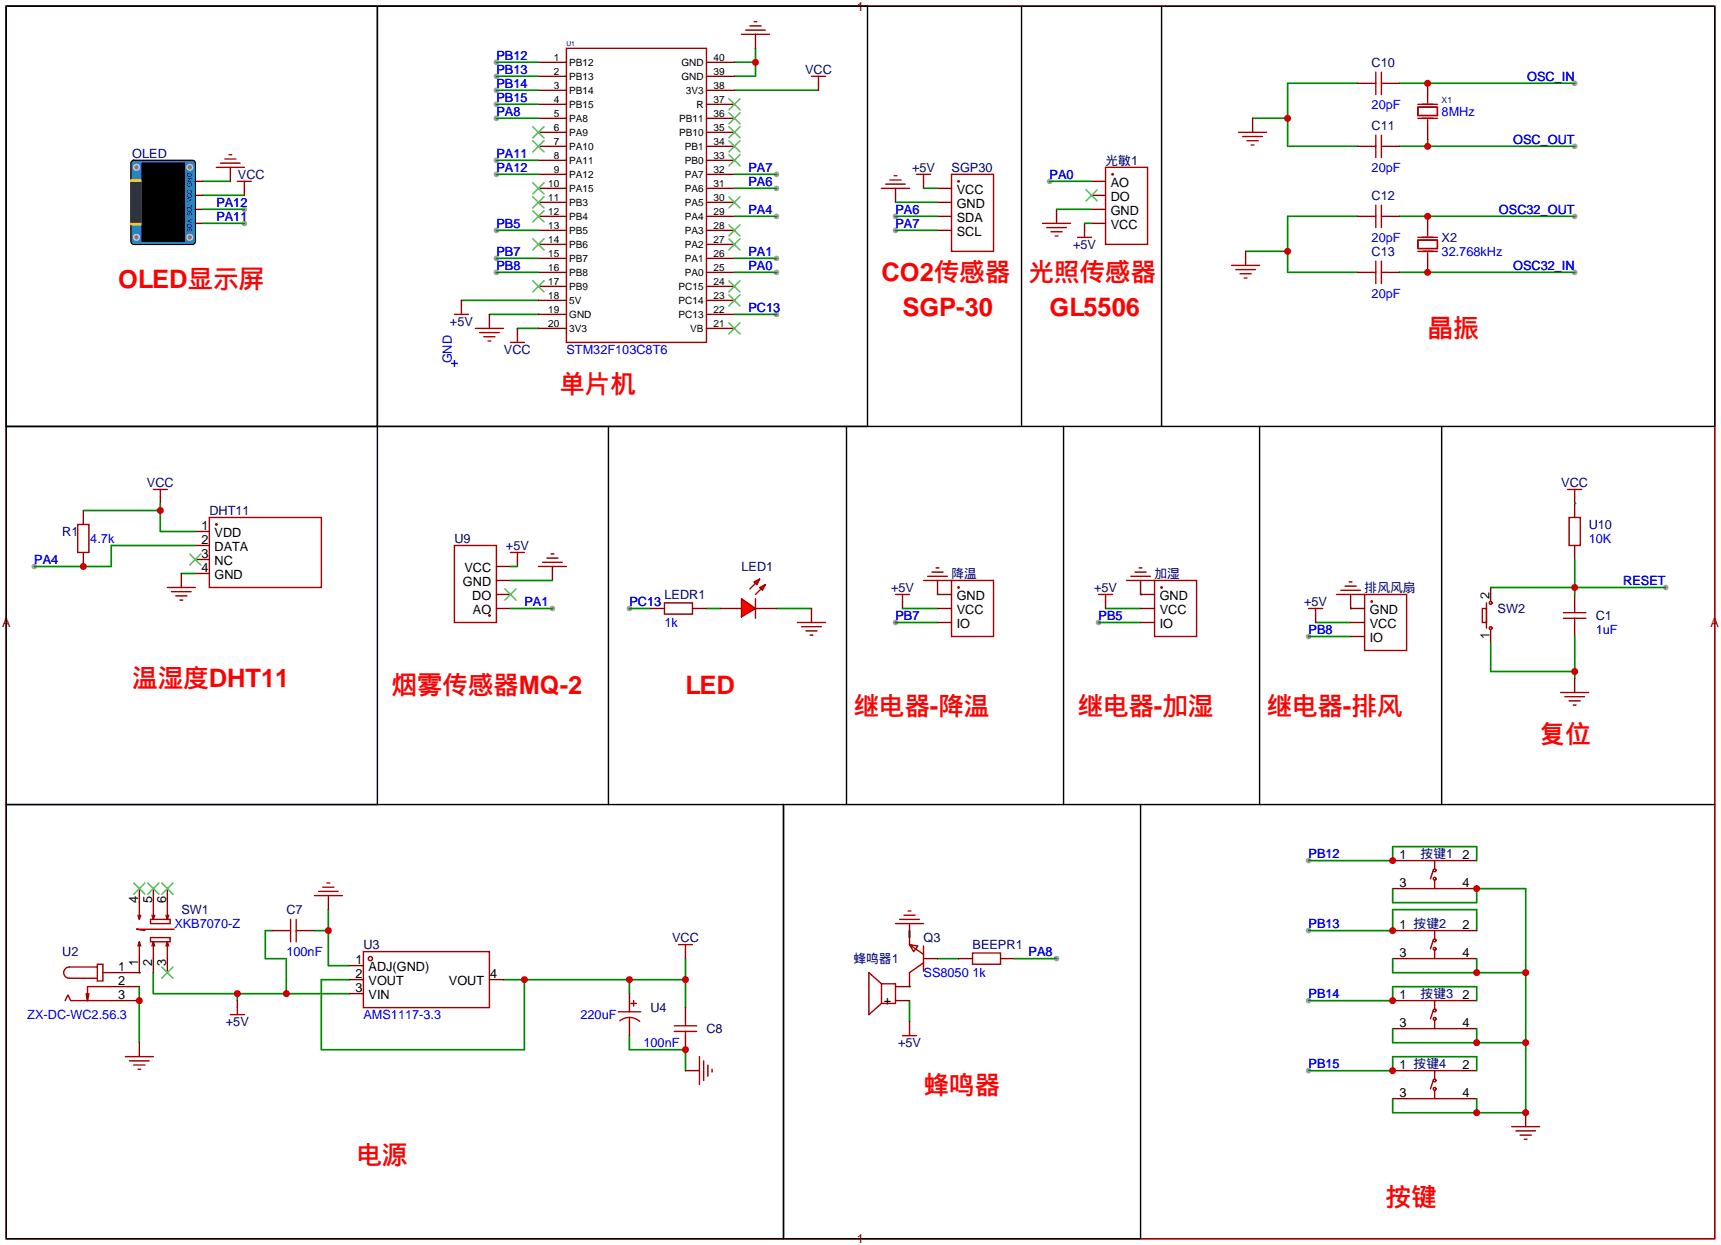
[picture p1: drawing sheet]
<svg xmlns="http://www.w3.org/2000/svg" width="312mm" height="226mm" viewBox="0 0 312 226" stroke-linecap="round" stroke-linejoin="round" font-family="sans-serif">
<g fill="#999">
<circle cx="114.2" cy="110.4" r=".51"/>
<circle cx="140.8" cy="39.2" r=".51"/>
<circle cx="90" cy="46.9" r=".51"/>
<circle cx="237.4" cy="168.8" r=".51"/>
<circle cx="237.4" cy="181.5" r=".51"/>
<circle cx="237.4" cy="194.2" r=".51"/>
<circle cx="237.4" cy="156.1" r=".51"/>
<circle cx="191.6" cy="173.9" r=".51"/>
<circle cx="90" cy="11.3" r=".51"/>
<circle cx="90" cy="13.8" r=".51"/>
<circle cx="90" cy="16.4" r=".51"/>
<circle cx="90" cy="18.9" r=".51"/>
<circle cx="90" cy="21.5" r=".51"/>
<circle cx="6.2" cy="102.7" r=".51"/>
<circle cx="100.2" cy="110.4" r=".51"/>
<circle cx="140.8" cy="46.9" r=".51"/>
<circle cx="90" cy="49.4" r=".51"/>
<circle cx="90" cy="29.1" r=".51"/>
<circle cx="90" cy="31.6" r=".51"/>
<circle cx="140.8" cy="57" r=".51"/>
<circle cx="44.3" cy="38" r=".51"/>
<circle cx="44.3" cy="40.5" r=".51"/>
<circle cx="162.4" cy="39.2" r=".51"/>
<circle cx="162.4" cy="41.8" r=".51"/>
<circle cx="190.4" cy="32.9" r=".51"/>
<circle cx="140.8" cy="31.6" r=".51"/>
<circle cx="140.8" cy="34.2" r=".51"/>
<circle cx="162.4" cy="112.9" r=".51"/>
<circle cx="199.3" cy="112.9" r=".51"/>
<circle cx="90" cy="41.8" r=".51"/>
<circle cx="237.4" cy="115.4" r=".51"/>
<circle cx="285.6" cy="15.1" r=".51"/>
<circle cx="285.6" cy="26.5" r=".51"/>
<circle cx="285.6" cy="39.2" r=".51"/>
<circle cx="285.6" cy="49.4" r=".51"/>
<circle cx="302.1" cy="106.6" r=".51"/>
<circle cx="140.8" cy="49.4" r=".51"/>
</g>
<g fill="none" stroke="#a10000" stroke-width=".25">
<path d="M1.1 1.1h309.9v223.6h-309.9zM102.7 8.8h25.4v53.3h-25.4zM134.5 6.2h5.1M135.3 5.5h3.5M136 4.7h2M136.8 3.9h.5M147.2 13.8h2.5M148.5 13.8v1.3M82.4 57h2.6M83.7 55.8v1.2M86.2 59.6h5.1M87 60.3h3.6"/>
<path d="M87.8 61.1h2M88.5 61.8h.5M92.6 62.1h2.5M93.9 60.8v1.3M137 108.6v3.5M159.9 178.4l-2.3-2v7.6l2.3-2M159.9 178.4v3.6M159.9 178.4h2.5v3.6h-2.5M162.4 167.5h5.1M163.2 166.8h3.6M164 166h2M164.7 165.2h.5"/>
<path d="M165 171.3l1.5 .3-.8 1zM165 171.3l2.5 1.8M167.5 174.6l-2.5 1.8M167.5 171.6v4.5M176.4 172.8h5.1v2.1h-5.1zM163.7 187.8h2.5M165 186.6v1.2"/>
</g>
<path d="M81.9 65.9h1M82.4 65.4v1" fill="none" stroke="#00f" stroke-width=".25"/>
<g fill="none" stroke="#008700" stroke-width=".25">
<path d="M133.2 16.4h15.3M133.2 11.3h3.8M137 8.8v5h-3.8M83.7 54.5h14M88.8 57h8.9M93.9 59.6h3.8M114.2 110.4h3.8M128.1 110.4h2.6M140.8 110.4h6.4M165 178.9h.1M165 168.8v1.3M170.1 173.9h3.8"/>
<path d="M165 181.5v3.8"/>
</g>
<g fill="none" stroke="#870000" stroke-width=".25">
<path d="M97.7 11.3h5M97.7 13.8h5M97.7 16.4h5M97.7 18.9h5M128.1 11.3h5.1M128.1 13.8h5.1M128.1 16.4h5.1M128.1 18.9h5.1M137 6.2v2.6M148.5 15.1v1.3M97.7 21.5h5M97.7 24h5"/>
<path d="M97.7 26.5h5M97.7 29.1h5M97.7 31.6h5M97.7 34.2h5M97.7 36.7h5M97.7 39.2h5M128.1 21.5h5.1M128.1 24h5.1M128.1 26.5h5.1M128.1 29.1h5.1M128.1 31.6h5.1M128.1 34.2h5.1"/>
<path d="M128.1 36.7h5.1M128.1 39.2h5.1M83.7 54.5v1.3M88.8 57v2.6M93.9 59.6v1.2M97.7 41.8h5M97.7 44.3h5M97.7 46.9h5M97.7 49.4h5M97.7 51.9h5M97.7 54.5h5M97.7 57h5"/>
<path d="M97.7 59.6h5M128.1 41.8h5.1M128.1 44.3h5.1M128.1 46.9h5.1M128.1 49.4h5.1M128.1 51.9h5.1M128.1 54.5h5.1M128.1 57h5.1M128.1 59.6h5.1M130.7 110.4h3.8M137 110.4h3.8M165 176.4v2.5h-2.6"/>
<path d="M165 167.5v3.8M167.5 173.9h2.6M173.9 173.9h2.5M181.5 173.9h2.5M162.4 181.5h2.6M165 185.3v1.3"/>
</g>
<g fill="none" stroke="#3c3" stroke-width=".25">
<path d="M132.2 17.9l2 2M134.2 17.9l-2 2M96.6 23l2.1 2M96.6 25.5l2.1 2.1M96.6 33.1l2.1 2.1M96.6 35.7l2.1 2M96.6 38.2l2.1 2.1M98.7 23l-2.1 2M98.7 25.5l-2.1 2.1M98.7 33.1l-2.1 2.1M98.7 35.7l-2.1 2M98.7 38.2l-2.1 2.1"/>
<path d="M132.2 35.7l2 2M132.2 28.1l2 2M132.2 25.5l2 2.1M132.2 23l2 2M132.2 20.4l2 2.1M134.2 35.7l-2 2M134.2 28.1l-2 2M134.2 25.5l-2 2.1M134.2 23l-2 2M134.2 20.4l-2 2.1M96.6 43.3l2.1 2M96.6 50.9l2.1 2.1"/>
<path d="M98.7 43.3l-2.1 2M98.7 50.9l-2.1 2.1M132.2 58.5l2 2.1M132.2 53.5l2 2M132.2 50.9l2 2.1M132.2 43.3l2 2M132.2 40.8l2 2M134.2 58.5l-2 2.1M134.2 53.5l-2 2M134.2 50.9l-2 2.1M134.2 43.3l-2 2M134.2 40.8l-2 2"/>
</g>
<g fill="#f00" stroke="#a10000" stroke-width=".25">
<path d="M134.5 108.6l2.5 1.8-2.5 1.5z"/>
<path d="M136.8 105.5l1-.5-.5 1z"/>
<path d="M137.8 106.6l1-.6-.5 1.1z"/>
</g>
<g fill="none" stroke="#a10000" stroke-width=".25">
<path d="M14.1 95.1h2v5.1h-2zM27.8 88.8h2.6M29.1 88.8v1.2M38 93.9h20.3v12.7h-20.3zM82.4 98.9h7.6v14h-7.6zM30.4 106.6h5M31.1 107.3h3.6M31.9 108.1h2M32.6 108.8h.5M92.6 100.2h2.5M93.9 100.2v1.3M97.7 102.7h5"/>
<path d="M98.4 102h3.6M99.2 101.2h2M99.9 100.5h.6M120.5 109.3h5.1v2.1h-5.1zM137 105.8l-1 1M138 106.8l-1 1M144.7 112.9h5M145.4 113.7h3.6M146.2 114.4h2M146.9 115.2h.5M255.1 156.1h10.2M260 157.9l-.5 1.5"/>
<path d="M260.2 156.1v1.5M260.2 159.6v1.6M17.7 174.9h1v3h-1zM17.7 175.4h-5.1a1.02 1.02 0 0 0-1 1 1.02 1.02 0 0 0 1 1h5.1M18.7 176.4h1.5M20.2 178.9h-4.3v2.6l-.3-1.3M25 166l.3 .8M25.3 163.7v3.1l.2-.8M25.3 170.8l-.3 .8M25.5 171.6l-.2-.8v3.1M27.3 166.8h3.6v.7h-3.6zM27.3 170.1h3.6v.7h-3.6z"/>
<path d="M27.6 166l.2 .8M27.8 163.7v3.1l.3-.8M27.8 170.8l-.2 .8M28.1 171.6l-.3-.8v3.1M30.1 166l.3 .8M30.4 163.7v3.1l.2-.8M30.4 170.8l-.3 .8M30.6 171.6l-.2-.8v3.1M31.6 168.5h-6.8l1.5 .3M51.9 168.8h.8M52.7 166.8v4M53.7 166.8v4"/>
<path d="M53.7 168.8h.8M57 162.4h5.1M57.8 161.7h3.5M58.5 160.9h2.1M59.3 160.1h.5M65.9 172.6h22.9v10.2h-22.9zM123.1 171.3h2.5M124.3 171.3v1.3M255.1 168.8h10.2M255.1 161.2h10.2M255.1 173.9h10.2M260 170.6l-.5 1.5"/>
<path d="M260.2 168.8v1.5M260.2 172.3v1.6M11.8 181.5l.5-1 .5 1h7.4M16.1 180.2l-.2 1.3M22.7 191.6h5.1M23.5 192.4h3.6M24.3 193.2h2M25 193.9h.5M41.8 184h2.5M43.1 182.8v1.2M112.1 183.5h4.1M112.4 185.1a2.74 2.74 0 0 1 3.6 .2"/>
<path d="M114.2 182.8v.7M114.2 184.5v.8M114.4 182h1M114.9 181.5v1M122.3 187.1h4.1M122.3 186.1h4.1M124.3 185.3v.8M124.3 187.1v.7M126.9 191.6v5.1M127.6 192.4v3.6M128.4 193.2v2M129.2 193.9v.5"/>
<path d="M255.1 181.5h10.2M255.1 186.6h10.2M255.1 194.2h10.2M255.1 199.3h10.2M260 183.3l-.5 1.5M260 196l-.5 1.5M260.2 181.5v1.5M260.2 185v1.6M260.2 194.2v1.5M260.2 197.7v1.6M274.2 204.3h5.1M275 205.1h3.5"/>
<path d="M275.7 205.9h2M276.5 206.6h.5"/>
<circle cx="39.2" cy="95.1" r=".13"/>
<circle cx="88.8" cy="111.6" r=".13"/>
<circle cx="260.2" cy="157.9" r=".25"/>
<circle cx="260.2" cy="159.4" r=".25"/>
<circle cx="67.2" cy="173.9" r=".38"/>
<circle cx="260.2" cy="170.6" r=".25"/>
<circle cx="260.2" cy="172.1" r=".25"/>
<circle cx="260.2" cy="183.3" r=".25"/>
<circle cx="260.2" cy="197.5" r=".25"/>
<circle cx="260.2" cy="196" r=".25"/>
<circle cx="260.2" cy="184.8" r=".25"/>
</g>
<g fill="none" stroke="#870000" stroke-width=".25">
<path d="M15.1 92.6v2.5M29.1 90v1.3M35.4 96.4h2.6M35.4 98.9h2.6M15.1 100.2v2.5M32.9 104v2.6M35.4 101.5h2.6M35.4 104h2.6M90 110.4h2.6M90 107.8h2.6M90 105.3h2.6M90 102.7h2.6"/>
<path d="M93.9 101.5v1.2M100.2 102.7v2.6M118 110.4h2.5M125.6 110.4h2.5M147.2 110.4v2.5M252.6 156.1h2.5M265.3 156.1h2.5M20.2 178.9h5.1M25.3 173.9v2.5h-5.1M25.3 161.2v2.5M27.8 161.2v2.5M27.8 173.9v2.5"/>
<path d="M30.4 161.2v2.5M30.4 173.9v2.5M49.4 168.8h2.5M54.5 168.8h2.5M59.6 162.4v2.6M63.4 175.1h2.5M63.4 177.7h2.5M88.8 177.7h2.5M124.3 172.6v1.3M252.6 168.8h2.5M252.6 161.2h2.5M252.6 173.9h2.5"/>
<path d="M265.3 168.8h2.5M265.3 161.2h2.5M265.3 173.9h2.5M20.2 181.5h5.1M25.3 189.1v2.5M43.1 181.5v1.3M63.4 180.2h2.5M114.2 180.2v2.6M114.2 185.3v2.5M124.3 194.2h2.6M124.3 182.8v2.5M124.3 187.8v2.6"/>
<path d="M252.6 181.5h2.5M252.6 194.2h2.5M252.6 186.6h2.5M252.6 199.3h2.5M265.3 181.5h2.5M265.3 194.2h2.5M265.3 186.6h2.5M265.3 199.3h2.5M276.7 201.8v2.5"/>
</g>
<g fill="none" stroke="#008700" stroke-width=".25">
<path d="M90 11.3h7.7M90 13.8h7.7M90 16.4h7.7M90 18.9h7.7M36.7 32.9h5.1M36.7 35.4h7.6M90 21.5h7.7M90 29.1h7.7M90 31.6h7.7M133.2 39.2h7.6M90 46.9h7.7M90 49.4h7.7"/>
<path d="M133.2 46.9h7.6M133.2 57h7.6M15.1 92.6h14M29.1 91.3v5.1h6.3M35.4 98.9h-15.2v3.8h-14M32.9 104h2.5M92.6 102.7h1.3M92.6 105.3h7.6M92.6 110.4h7.6M237.4 156.1h15.2v-2.6h15.2v2.6M25.3 176.4h.1M25.3 178.9v10.2"/>
<path d="M27.8 176.4v3.8h35.6M49.4 168.8h-1.3v5.1h3.8v6.3M57 168.8h2.6M59.6 165v10.1h3.8M63.4 177.7h-5.1v12.7h36.8v-12.7M91.3 177.7h33M114.2 177.7v2.5M124.3 173.9v8.9M184 173.9h7.6M237.4 168.8h15.2v-3.8h15.2v3.8M252.6 161.2v2.5h15.2v-2.5h8.9v40.6h-24.1v-2.5M252.6 173.9v2.5h24.1"/>
<path d="M267.8 173.9v2.5M43.1 180.2v1.3M114.2 187.8v2.6h10.1v3.8M237.4 181.5h15.2v-2.6h15.2v2.6M237.4 194.2h15.2v-2.6h15.2v2.6M252.6 186.6v2.5h24.1M267.8 186.6v2.5M267.8 199.3v2.5"/>
</g>
<path d="M34.4 100.5l2 2M36.4 100.5l-2 2M91.6 106.8l2 2M93.6 106.8l-2 2M24.3 160.1l2 2.1M26.3 160.1l-2 2.1M26.8 160.1l2 2.1M28.8 160.1l-2 2.1M29.3 175.4l2.1 2M29.3 160.1l2.1 2.1M31.4 175.4l-2.1 2M31.4 160.1l-2.1 2.1" fill="none" stroke="#3c3" stroke-width=".25"/>
<path d="M1.1 1.1h309.9v76.2h-309.9zM1.1 1.1h67.4v76.2h-67.4zM68.5 1.1h88.9v76.2h-88.9zM1.1 77.3h67.4v68.6h-67.4zM1.1 145.9h141v78.8h-141zM142.1 145.9h64.8v78.8h-64.8z" fill="none" stroke="#000" stroke-width=".25"/>
<path d="M23.7 33.1h2.1v7.4h-2.1z" fill="#21212e" stroke="#6e4717" stroke-width=".25"/>
<path d="M23.8 29.3l.5-.2h10.6l.5 .2v14.5l-.2 .5h-10.9l-.5-.3z" fill="#39f" stroke="#000" stroke-width=".25"/>
<g fill="#666" stroke="#ccc" stroke-width=".25">
<circle cx="34.4" cy="43.1" r=".51"/>
<circle cx="34.4" cy="30.4" r=".51"/>
<circle cx="24.8" cy="30.4" r=".51"/>
<circle cx="24.8" cy="43.1" r=".51"/>
</g>
<path d="M25.8 29.6h7.6v14.2h-7.6z" fill="#000" stroke="#000" stroke-width=".25"/>
<g fill="none" stroke="#870000" stroke-width=".25">
<path d="M246.3 15.1h2.5M251.3 15.1h2.6M259 15.1v2.6M35.4 32.9h1.3M35.4 35.4h1.3M35.4 38h1.3M41.8 30.4v2.5M44.3 34.2v1.2M162.4 34.2v2.5M167.5 32.9v1.3M170.1 34.2h2.5M170.1 36.7h2.5"/>
<path d="M170.1 39.2h2.5M191.6 38v2.5M198 32.9h2.5M198 35.4h2.5M198 38h2.5M227.2 21.5v2.5M246.3 39.2h2.5M246.3 26.5h2.5M251.3 39.2h2.6M251.3 26.5h2.6M259 22.7v2.6M259 39.2v2.6"/>
<path d="M35.4 40.5h1.3M170.1 41.8h2.5M196.7 40.5v1.3M198 40.5h2.5M225.9 45.6v2.5M246.3 49.4h2.5M251.3 49.4h2.6M259 46.9v2.5M285.6 90v3.9M285.6 98.9v2.6M163.7 109.1v1.3M170.1 105.3v2.5h2.5"/>
<path d="M170.1 110.4h2.5M170.1 112.9h2.5M200.5 109.1v1.3M206.9 105.3v2.5h2.5M206.9 110.4h2.5M206.9 112.9h2.5M238.6 111.6v1.3M245 107.8v2.6h2.5M245 112.9h2.5M245 115.4h2.5M270.4 106.6v2.5M270.4 114.2v2.5"/>
<path d="M285.6 107.8v2.6M285.6 112.9v2.5M285.6 123.1v2.5"/>
</g>
<path d="M23.7 32.6h1.8v8.2h-1.8z" fill="#fc0" stroke="#fc0" stroke-width=".25"/>
<path d="M23.7 33.1h1.8v7.2h-1.8z" fill="#333" stroke="#333" stroke-width=".25"/>
<g fill="none" stroke="#a10000" stroke-width=".25">
<path d="M248.8 15.1h.8M249.6 13.1v4M250.6 13.1v4M250.6 15.1h.7M257.2 19.4h3.5v1.6h-3.5zM257.2 18.9h3.5M259 17.7v1M39.2 30.4h5.1M40 29.6h3.6M40.8 28.8h2M41.5 28.1h.5M43.1 32.9h2.5"/>
<path d="M44.3 32.9v1.3M159.9 34.2h5.1M160.7 33.4h3.5M161.4 32.6h2M162.2 31.9h.5M166.2 31.6h2.6M167.5 31.6v1.3M172.6 31.6h7.6v14h-7.6zM200.5 30.4h7.7v13.9h-7.7zM224.7 24h5M225.4 24.8h3.6M226.2 25.5h2"/>
<path d="M226.9 26.3h.6M248.8 26.5h.8M248.8 39.2h.8M249.6 24.5v4.1M249.6 37.2v4.1M250.6 24.5v4.1M250.6 37.2v4.1M250.6 26.5h.7M250.6 39.2h.7M257.2 21.5h3.5M259 21.7v1M189.1 40.5h5.1"/>
<path d="M189.9 41.3h3.5M190.6 42h2.1M191.4 42.8h.5M195.5 43.1h2.5M196.7 41.8v1.3M223.4 48.1h5.1M224.2 48.9h3.5M224.9 49.7h2M225.7 50.4h.5M248.8 49.4h.8M249.6 47.4v4M250.6 47.4v4"/>
<path d="M250.6 49.4h.7M257.2 43.6h3.5v1.5h-3.5zM257.2 43.1h3.5M257.2 45.6h3.5M259 41.8v1M259 45.8v1.1M284.4 88.8h2.5M284.6 93.9h2v5h-2zM285.6 88.8v1.2M162.4 107.8h2.6M163.7 107.8v1.3M167.5 105.3h5.1"/>
<path d="M168.3 104.5h3.5M169 103.8h2.1M169.8 103h.5M172.6 105.3h7.6v10.1h-7.6zM199.3 107.8h2.5M200.5 107.8v1.3M204.3 105.3h5.1M205.1 104.5h3.6M205.9 103.8h2M206.6 103h.5M209.4 105.3h7.6v10.1h-7.6zM237.4 110.4h2.5"/>
<path d="M238.6 110.4v1.2M242.4 107.8h5.1M243.2 107.1h3.6M244 106.3h2M244.7 105.5h.5M247.5 107.8h7.6v10.2h-7.6zM268.9 110.4h.7v2.5h-.7zM269.6 109.3v4.6M283.6 111.1h4.1M283.6 112.1h4.1M285.6 110.4v.7M285.6 112.1v.8"/>
<path d="M283.1 125.6h5.1M283.8 126.4h3.6M284.6 127.1h2M285.4 127.9h.5"/>
<circle cx="173.9" cy="32.9" r=".13"/>
<circle cx="201.8" cy="31.6" r=".13"/>
<circle cx="173.9" cy="106.6" r=".13"/>
<circle cx="210.7" cy="106.6" r=".13"/>
<circle cx="248.8" cy="109.1" r=".13"/>
<circle cx="270.4" cy="109.3" r=".25"/>
<circle cx="270.4" cy="113.9" r=".25"/>
</g>
<g fill="none" stroke="#008700" stroke-width=".25">
<path d="M246.3 15.1h-12.7v11.4h12.7M253.9 15.1h31.7M36.7 38h7.6M133.2 34.2h7.6M133.2 31.6h7.6M162.4 36.7h7.7M162.4 39.2h7.7M167.5 34.2h2.6M190.4 32.9h7.6M191.6 38h6.4M227.2 21.5h6.4M246.3 39.2h-12.7v10.2h12.7"/>
<path d="M253.9 39.2h31.7M253.9 26.5h31.7M259 25.3v1.2M36.7 40.5h7.6M90 41.8h7.7M133.2 49.4h7.6M162.4 41.8h7.7M196.7 40.5h1.3M225.9 45.6h7.7M253.9 49.4h31.7M285.6 91.3h.1M162.4 112.9h7.7"/>
<path d="M163.7 110.4h6.4M170.1 107.8h.1M199.3 112.9h7.6M200.5 110.4h6.4M206.9 107.8h.1M237.4 115.4h7.6M238.6 112.9h6.4M245 110.4h.1M270.4 106.6h31.7M270.4 116.7v5.1h15.2M285.6 101.5v6.3M285.6 115.4v7.7"/>
</g>
<path d="M197 34.4l2 2M199 34.4l-2 2" fill="none" stroke="#3c3" stroke-width=".25"/>
<path d="M185.3 1.1v76.2M210.7 1.1v76.2M110.4 77.3v68.6M153.5 77.3v68.6M192.9 77.3v68.6M228.5 77.3v68.6M261.5 77.3v68.6M206.9 145.9h104.1" fill="none" stroke="#000" stroke-width=".25"/>
<g fill="#c00">
<circle cx="137" cy="11.3" r=".63"/>
<circle cx="25.3" cy="181.5" r=".63"/>
<circle cx="124.3" cy="190.4" r=".63"/>
<circle cx="59.6" cy="168.8" r=".63"/>
<circle cx="124.3" cy="177.7" r=".63"/>
<circle cx="114.2" cy="177.7" r=".63"/>
<circle cx="95.1" cy="177.7" r=".63"/>
<circle cx="43.1" cy="180.2" r=".63"/>
<circle cx="51.9" cy="180.2" r=".63"/>
<circle cx="252.6" cy="168.8" r=".63"/>
<circle cx="252.6" cy="181.5" r=".63"/>
<circle cx="252.6" cy="194.2" r=".63"/>
<circle cx="252.6" cy="156.1" r=".63"/>
<circle cx="276.7" cy="201.8" r=".63"/>
<circle cx="267.8" cy="201.8" r=".63"/>
<circle cx="276.7" cy="189.1" r=".63"/>
<circle cx="267.8" cy="189.1" r=".63"/>
<circle cx="276.7" cy="176.4" r=".63"/>
<circle cx="267.8" cy="176.4" r=".63"/>
<circle cx="267.8" cy="161.2" r=".63"/>
<circle cx="29.1" cy="92.6" r=".63"/>
<circle cx="15.1" cy="102.7" r=".63"/>
<circle cx="259" cy="15.1" r=".63"/>
<circle cx="259" cy="26.5" r=".63"/>
<circle cx="259" cy="39.2" r=".63"/>
<circle cx="259" cy="49.4" r=".63"/>
<circle cx="233.6" cy="21.5" r=".63"/>
<circle cx="233.6" cy="45.6" r=".63"/>
<circle cx="285.6" cy="106.6" r=".63"/>
<circle cx="285.6" cy="121.8" r=".63"/>
</g>
<g font-size="4.6" fill="#f00">
<text x="21.5" y="52.3">OLED显示屏</text>
<text x="159.9" y="51">CO2传感器</text>
<text x="186.6" y="51">光照传感器</text>
<text x="163.7" y="57.4">SGP-30</text>
<text x="190.4" y="57.4">GL5506</text>
<text x="259" y="61.2">晶振</text>
<text x="101.5" y="71.3">单片机</text>
<text x="24" y="124.7">温湿度DHT11</text>
<text x="71" y="125.9">烟雾传感器MQ-2</text>
<text x="124.3" y="125.9">LED</text>
<text x="154.8" y="129.8">继电器-降温</text>
<text x="195.5" y="129.8">继电器-加湿</text>
<text x="229.7" y="129.8">继电器-排风</text>
<text x="279.3" y="134.8">复位</text>
<text x="167.5" y="198.3">蜂鸣器</text>
<text x="64.6" y="211">电源</text>
<text x="251.3" y="218.7">按键</text>
</g>
<g font-size="2.3" fill="#a00000">
<text x="155.4" y="2">1</text>
<text x=".4" y="113.7">A</text>
<text x="310.3" y="113.7">A</text>
<text x="155.4" y="225.5">1</text>
</g>
<g font-size="2.3" fill="#00f">
<text x="90" y="10.8">PB12</text>
<text x="90" y="13.4">PB13</text>
<text x="90" y="15.9">PB14</text>
<text x="277" y="14.7">OSC_IN</text>
<text x="90" y="18.5">PB15</text>
<text x="90" y="21">PA8</text>
<text x="248.8" y="19.7">20pF</text>
<text x="261.5" y="21">8MHz</text>
<text x="90" y="28.6">PA11</text>
<text x="274.5" y="26.1">OSC_OUT</text>
<text x="90" y="31.2">PA12</text>
<text x="135.8" y="31.2">PA7</text>
<text x="135.8" y="33.7">PA6</text>
<text x="190.4" y="32.4">PA0</text>
<text x="248.8" y="31.2">20pF</text>
<text x="39.2" y="37.5">PA12</text>
<text x="39.2" y="40.1">PA11</text>
<text x="90" y="41.3">PB5</text>
<text x="135.8" y="38.8">PA4</text>
<text x="162.4" y="38.8">PA6</text>
<text x="162.4" y="41.3">PA7</text>
<text x="271.9" y="38.8">OSC32_OUT</text>
<text x="90" y="46.4">PB7</text>
<text x="135.8" y="46.4">PA1</text>
<text x="248.8" y="43.9">20pF</text>
<text x="261.5" y="46.4">32.768kHz</text>
<text x="90" y="48.9">PB8</text>
<text x="135.8" y="48.9">PA0</text>
<text x="274.5" y="48.9">OSC32_IN</text>
<text x="135.8" y="56.6">PC13</text>
<text x="248.8" y="54">20pF</text>
<text x="82" y="65.9" transform="rotate(-90 82 65.9)">GND</text>
<text x="102.7" y="64.2">STM32F103C8T6</text>
<text x="16.4" y="98.5">4.7k</text>
<text x="288.2" y="98.5">10K</text>
<text x="6.2" y="102.3">PA4</text>
<text x="294.4" y="106.1">RESET</text>
<text x="95.1" y="109.9">PA1</text>
<text x="114.2" y="109.9">PC13</text>
<text x="120.5" y="113.7">1k</text>
<text x="162.4" y="112.4">PB7</text>
<text x="199.3" y="112.4">PB5</text>
<text x="237.4" y="115">PB8</text>
<text x="289.4" y="115">1uF</text>
<text x="237.4" y="155.6">PB12</text>
<text x="31.6" y="168.3">XKB7070-Z</text>
<text x="51.9" y="173.4">100nF</text>
<text x="186.6" y="173.4">PA8</text>
<text x="237.4" y="168.3">PB13</text>
<text x="167.5" y="177.2">SS8050</text>
<text x="176.4" y="177.2">1k</text>
<text x="5" y="184.8">ZX-DC-WC2.56.3</text>
<text x="65.9" y="184.8">AMS1117-3.3</text>
<text x="105.3" y="184.8">220uF</text>
<text x="237.4" y="181">PB14</text>
<text x="116.7" y="189.9">100nF</text>
<text x="237.4" y="193.7">PB15</text>
</g>
<g font-size="2.3" fill="#000080">
<text x="146" y="13.4">VCC</text>
<text x="248.8" y="12.1">C10</text>
<text x="248.8" y="23.5">C11</text>
<text x="24" y="28.6">OLED</text>
<text x="200.5" y="29.9">光敏1</text>
<text x="43.2" y="32.4">VCC</text>
<text x="165.4" y="31.2">+5V</text>
<text x="172.6" y="31.2">SGP30</text>
<text x="248.8" y="36.2">C12</text>
<text x="194.6" y="45.1">+5V</text>
<text x="248.8" y="46.4">C13</text>
<text x="261.5" y="43.9">X2</text>
<text x="81.6" y="59.1">+5V</text>
<text x="91.4" y="64.2">VCC</text>
<text x="26.6" y="88.3">VCC</text>
<text x="283.2" y="88.3">VCC</text>
<text x="38" y="93.4">DHT11</text>
<text x="288.2" y="95.9">U10</text>
<text x="11.3" y="97.2">R1</text>
<text x="82.4" y="98.5">U9</text>
<text x="91.8" y="99.7">+5V</text>
<text x="134.5" y="103.6">LED1</text>
<text x="161.6" y="107.4">+5V</text>
<text x="172.6" y="104.8">降温</text>
<text x="198.4" y="107.4">+5V</text>
<text x="209.4" y="104.8">加湿</text>
<text x="247.5" y="107.4">排风风扇</text>
<text x="120.5" y="108.6">LEDR1</text>
<text x="236.5" y="109.9">+5V</text>
<text x="271.7" y="111.2">SW2</text>
<text x="289.4" y="112.4">C1</text>
<text x="257.7" y="155.6">按键1</text>
<text x="32.9" y="165.8">SW1</text>
<text x="51.9" y="165.8">C7</text>
<text x="11.3" y="173.4">U2</text>
<text x="65.9" y="172.1">U3</text>
<text x="121.9" y="170.9">VCC</text>
<text x="167.5" y="170.9">Q3</text>
<text x="176.4" y="172.1">BEEPR1</text>
<text x="154.8" y="174.7">蜂鸣器1</text>
<text x="118" y="183.6">U4</text>
<text x="257.7" y="181">按键3</text>
<text x="41" y="186.1">+5V</text>
<text x="128.1" y="187.4">C8</text>
<text x="162.9" y="189.9">+5V</text>
</g>
<g font-size="2.3">
<text x="173.5" y="35.2">VCC</text>
<text x="201.5" y="33.9">AO</text>
<text x="173.5" y="37.7">GND</text>
<text x="173.5" y="40.3">SDA</text>
<text x="201.5" y="36.5">DO</text>
<text x="201.5" y="39">GND</text>
<text x="201.5" y="41.6">VCC</text>
<text x="173.5" y="42.8">SCL</text>
<text x="36.6" y="96.2">1</text>
<text x="36.6" y="98.7">2</text>
<text x="36.6" y="101.2">3</text>
<text x="38.9" y="97.4">VDD</text>
<text x="38.9" y="100">DATA</text>
<text x="36.6" y="103.8">4</text>
<text x="38.9" y="102.5">NC</text>
<text x="38.9" y="105.1">GND</text>
<text x="84" y="106.3">GND</text>
<text x="84.2" y="103.8">VCC</text>
<text x="85.6" y="108.9">DO</text>
<text x="85.8" y="111.4">AO</text>
<text x="173.5" y="108.9">GND</text>
<text x="173.5" y="111.4">VCC</text>
<text x="173.5" y="113.9">IO</text>
<text x="210.4" y="108.9">GND</text>
<text x="210.4" y="111.4">VCC</text>
<text x="210.4" y="113.9">IO</text>
<text x="248.5" y="111.4">GND</text>
<text x="248.5" y="113.9">VCC</text>
<text x="270.2" y="108.6" transform="rotate(-90 270.2 108.6)">2</text>
<text x="248.5" y="116.5">IO</text>
<text x="270.2" y="116" transform="rotate(-90 270.2 116)">1</text>
<text x="253.9" y="155.9">1</text>
<text x="265.3" y="155.9">2</text>
<text x="253.9" y="160.9">3</text>
<text x="265.3" y="160.9">4</text>
<text x="25" y="163.7" transform="rotate(-90 25 163.7)">4</text>
<text x="27.6" y="163.7" transform="rotate(-90 27.6 163.7)">5</text>
<text x="30.1" y="163.7" transform="rotate(-90 30.1 163.7)">6</text>
<text x="253.9" y="168.6">1 按键2</text>
<text x="253.9" y="173.6">3</text>
<text x="265.3" y="168.6">2</text>
<text x="265.3" y="173.6">4</text>
<text x="21.5" y="178.7">2</text>
<text x="21.5" y="176.2">1</text>
<text x="25" y="175.1" transform="rotate(-90 25 175.1)">1</text>
<text x="27.6" y="175.1" transform="rotate(-90 27.6 175.1)">2</text>
<text x="30.1" y="175.1" transform="rotate(-90 30.1 175.1)">3</text>
<text x="64.5" y="174.9">1</text>
<text x="64.5" y="177.4">2</text>
<text x="64.5" y="180">3</text>
<text x="66.9" y="176.2">ADJ(GND)</text>
<text x="66.9" y="178.7">VOUT</text>
<text x="81.4" y="178.7">VOUT</text>
<text x="88.9" y="177.4">4</text>
<text x="21.5" y="181.3">3</text>
<text x="66.9" y="181.3">VIN</text>
<text x="160.3" y="182.3">+</text>
<text x="253.9" y="181.3">1</text>
<text x="265.3" y="181.3">2</text>
<text x="253.9" y="186.3">3</text>
<text x="265.3" y="186.3">4</text>
<text x="253.9" y="194">1 按键4</text>
<text x="265.3" y="194">2</text>
<text x="253.9" y="199">3</text>
<text x="265.3" y="199">4</text>
</g>
<g font-size="1.8">
<text x="100.5" y="11">1</text>
<text x="129.4" y="11">40</text>
<text x="100.5" y="13.5">2</text>
<text x="100.5" y="16.1">3</text>
<text x="103.3" y="12">PB12</text>
<text x="103.3" y="14.5">PB13</text>
<text x="103.3" y="17.1">PB14</text>
<text x="123.6" y="14.5">GND</text>
<text x="123.6" y="12">GND</text>
<text x="124.4" y="17.1">3V3</text>
<text x="129.4" y="16.1">38</text>
<text x="129.4" y="13.5">39</text>
<text x="100.5" y="18.6">4</text>
<text x="100.5" y="21.2">5</text>
<text x="100.5" y="23.7">6</text>
<text x="103.3" y="19.6">PB15</text>
<text x="103.3" y="22.2">PA8</text>
<text x="123.2" y="22.2">PB11</text>
<text x="126.3" y="19.6">R</text>
<text x="129.4" y="23.7">35</text>
<text x="129.4" y="21.2">36</text>
<text x="129.4" y="18.6">37</text>
<text x="100.5" y="26.2">7</text>
<text x="100.5" y="28.8">8</text>
<text x="103.3" y="24.7">PA9</text>
<text x="103.3" y="27.2">PA10</text>
<text x="103.3" y="29.8">PA11</text>
<text x="123.2" y="24.7">PB10</text>
<text x="124.2" y="29.8">PB0</text>
<text x="124.2" y="27.2">PB1</text>
<text x="129.4" y="28.8">33</text>
<text x="129.4" y="26.2">34</text>
<text x="99.5" y="33.9">10</text>
<text x="100.5" y="31.3">9</text>
<text x="103.3" y="32.3">PA12</text>
<text x="103.3" y="34.9">PA15</text>
<text x="124.2" y="34.9">PA6</text>
<text x="124.2" y="32.3">PA7</text>
<text x="129.4" y="33.9">31</text>
<text x="129.4" y="31.3">32</text>
<text x="99.5" y="36.4">11</text>
<text x="99.5" y="38.9">12</text>
<text x="99.5" y="41.5">13</text>
<text x="103.3" y="37.4">PB3</text>
<text x="103.3" y="39.9">PB4</text>
<text x="124.2" y="39.9">PA4</text>
<text x="124.2" y="37.4">PA5</text>
<text x="129.4" y="41.5">28</text>
<text x="129.4" y="38.9">29</text>
<text x="129.4" y="36.4">30</text>
<text x="99.5" y="44">14</text>
<text x="99.5" y="46.6">15</text>
<text x="103.3" y="42.5">PB5</text>
<text x="103.3" y="45">PB6</text>
<text x="103.3" y="47.6">PB7</text>
<text x="124.2" y="47.6">PA1</text>
<text x="124.2" y="45">PA2</text>
<text x="124.2" y="42.5">PA3</text>
<text x="129.4" y="46.6">26</text>
<text x="129.4" y="44">27</text>
<text x="99.5" y="49.1">16</text>
<text x="99.5" y="51.6">17</text>
<text x="103.3" y="50.1">PB8</text>
<text x="103.3" y="52.6">PB9</text>
<text x="123.1" y="52.6">PC15</text>
<text x="124.2" y="50.1">PA0</text>
<text x="129.4" y="51.6">24</text>
<text x="129.4" y="49.1">25</text>
<text x="99.5" y="54.2">18</text>
<text x="99.5" y="56.7">19</text>
<text x="99.5" y="59.3">20</text>
<text x="103.3" y="55.2">5V</text>
<text x="103.3" y="57.7">GND</text>
<text x="123.1" y="57.7">PC13</text>
<text x="123.1" y="55.2">PC14</text>
<text x="129.4" y="59.3">21</text>
<text x="129.4" y="56.7">22</text>
<text x="129.4" y="54.2">23</text>
<text x="103.3" y="60.3">3V3</text>
<text x="125.2" y="60.3">VB</text>
</g>
<text font-size="1.6" fill="#000080" x="261.5" y="18.6">X1</text>
<text font-size="1.2" fill="#000080" x="102.7" y="8.4">U1</text>
<text font-size="1.2" x="34.8" y="42" transform="rotate(-90 34.8 42)">SDA SCL VCC GND</text>
</svg>
